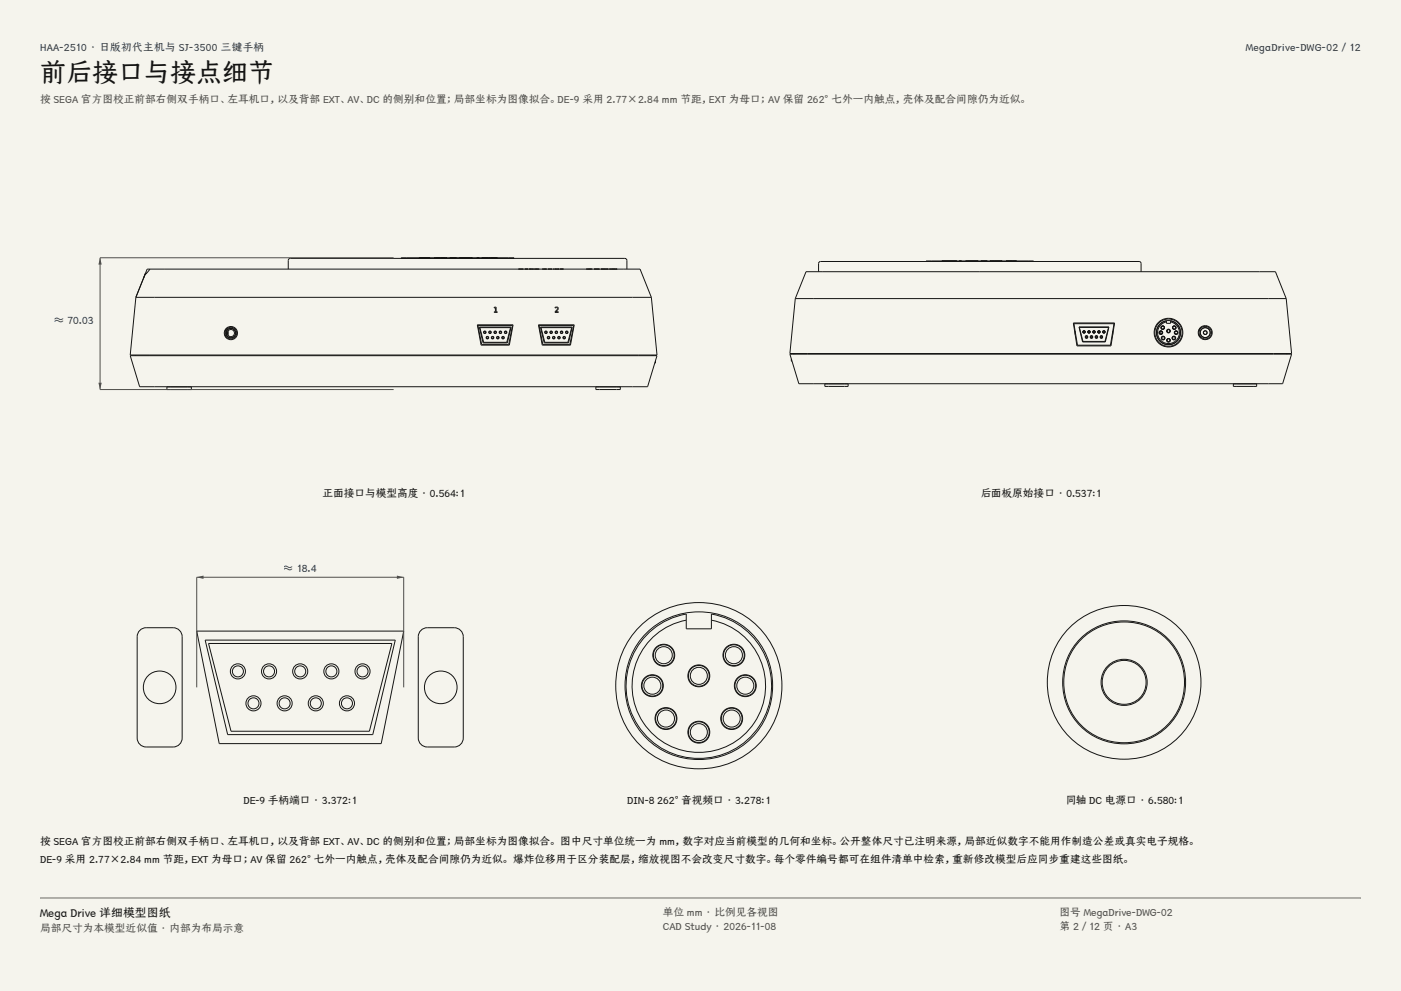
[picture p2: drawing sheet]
<svg xmlns="http://www.w3.org/2000/svg" width="420mm" height="297mm" viewBox="0 0 420 297" stroke-linecap="round" stroke-linejoin="round" font-family="sans-serif">
<g fill="#f5f4ed">
<path d="M0 0h420v297h-420z"/>
<path d="M12 12h396v275h-396z"/>
</g>
<g fill="none" stroke="#141413" stroke-width=".3">
<path d="M120.3 77.3l33.8 .1zM125.6 77.3h.1M125.7 77.3h.1M128.9 77.3h.1M130.1 77.3h3.9M130.1 77.3h.1M134 77.3h.1M134.8 77.3h.1M136.8 77.3h.1M137.7 77.3h.1M139.7 77.3h1.9M141.6 77.3h.1"/>
<path d="M142.9 77.3h.1M143.7 77.3h.1M144.4 77.3h.1M146.4 77.3h.1M147.1 77.3h.1M149.1 77.3h.1M40.7 89.1l-1.7 17.3h158l-1.7-17.3M40.7 89.1h154.6M43.6 82.1v.1M43.6 82.1l-2.9 7M44 81.8h-.3v.3M45 80.7l-1.4 1.5"/>
<path d="M45 80.7h146.9l3.4 8.4M45 80.7h-.9l-.5 1.4M67.5 98.9l.1 .2M67.7 98.5l.2 .2M67.8 99.6v.4M67.8 99.5v.6M67.9 98.4l.1 .2M68 99l.1 .1M68.2 98.8v.1M68.2 99.5v.6M68.3 99.2v1.2M86.4 80.7v-2.8l.6-.5h100.3l.5 .2 .1 .5v2.6"/>
<path d="M143.1 97.3h10.7l-1.1 6.1h-8.5zM143.3 97.6h10.3l-1.1 5.6h-8.1zM143.7 98h9.5l-1.1 4.8h-7.3zM143.9 98.2h9.2l-1.2 4.4h-6.9zM148.1 92.1l.6-.1v1.4h.4v.2h-.9v-.2h.3v-1.2l-.4 .1zM155.4 80.6h.1M155.6 80.6h.1M156.1 80.6h.1M156.3 80.6h.1M156.7 80.6h.1M156.9 80.6h.1M157.3 80.6h.1"/>
<path d="M158.3 80.6h.1M158.6 80.6h1.4M158.6 80.6h.1M160 80.6h.1M160.2 80.6h.1M160.4 80.6h.1M160.6 80.6h.1M161.3 80.6h.1M161.4 80.6h.1M161.4 97.3h10.7l-1.1 6.1h-8.4zM161.6 97.6h10.4l-1.2 5.6h-8.1zM161.6 80.6h.1"/>
<path d="M162 98h9.6l-1.2 4.8h-7.3zM162.2 98.2h9.2l-1.1 4.4h-7zM162.6 80.6h.1M163 80.6h.9M163.9 80.6h.1M164.3 80.6h.1M164.5 80.6h.1M164.7 80.6h.4M165.1 80.6h.1M165.3 80.6h.1M165.5 80.6h.1M165.8 80.6h.1"/>
<path d="M166 80.6h.1M166.2 80.6h.1M166.4 92.1a.6 .6 0 0 1 .9 .2 .6 .6 0 0 1-.4 .8l-.3 .3h.8v.2h-1l.6-.8a.4 .4 0 0 0 0-.6 .4 .4 0 0 0-.6 .1zM166.8 80.6h.1M167.1 80.6h.1M167.7 80.6h.1M167.9 80.6h.1M168.9 80.6h.1M175.8 80.6h.1M175.8 80.6h1.7M177.5 80.6h.1M178.1 80.6h.1"/>
<path d="M179.7 80.6h.1M180.1 80.6h2.3M180.1 80.6h.1M182.4 80.6h.1M182.7 80.6h.1M183 80.6h.1M183.3 80.6h.1M184.4 80.6h.1M184.7 80.6h.1M185 80.6h.1M39 106.6h158l-2.9 9.3h-152.2zM40.6 106.4v.2"/>
<path d="M50 116h7.4v.7h-7.4zM67.6 100.5l-.1 .3M67.6 100.6l-.1 .2M67.9 100.9l-.2 .2M68 101.1l-.1 .2M68.1 100.6l-.1 .1M68.2 100.8v.1M178.6 116h7.4v.7h-7.4zM195.4 106.4v.2M195.8 106.4v.2M196.5 108.1v.7h-.2M196.5 106.4v.2"/>
<circle cx="69.2" cy="99.8" r="1.75"/>
<circle cx="69.2" cy="99.8" r="1.47"/>
<circle cx="69.2" cy="99.8" r="1.39"/>
<circle cx="69.2" cy="99.8" r="1.07"/>
<circle cx="69.2" cy="99.8" r="1.97"/>
<circle cx="145.3" cy="99.6" r=".38"/>
<circle cx="145.3" cy="99.6" r=".28"/>
<circle cx="146.9" cy="99.6" r=".38"/>
<circle cx="146.9" cy="99.6" r=".28"/>
<circle cx="148.5" cy="99.6" r=".38"/>
<circle cx="148.5" cy="99.6" r=".28"/>
<circle cx="150" cy="99.6" r=".38"/>
<circle cx="150" cy="99.6" r=".28"/>
<circle cx="151.6" cy="99.6" r=".38"/>
<circle cx="151.6" cy="99.6" r=".28"/>
<circle cx="163.7" cy="99.6" r=".38"/>
<circle cx="163.7" cy="99.6" r=".28"/>
<circle cx="165.2" cy="99.6" r=".38"/>
<circle cx="165.2" cy="99.6" r=".28"/>
<circle cx="166.8" cy="99.6" r=".38"/>
<circle cx="166.8" cy="99.6" r=".28"/>
<circle cx="168.3" cy="99.6" r=".38"/>
<circle cx="168.3" cy="99.6" r=".28"/>
<circle cx="169.9" cy="99.6" r=".38"/>
<circle cx="169.9" cy="99.6" r=".28"/>
<circle cx="146.1" cy="101.2" r=".38"/>
<circle cx="146.1" cy="101.2" r=".28"/>
<circle cx="147.7" cy="101.2" r=".38"/>
<circle cx="147.7" cy="101.2" r=".28"/>
<circle cx="149.2" cy="101.2" r=".38"/>
<circle cx="149.2" cy="101.2" r=".28"/>
<circle cx="150.8" cy="101.2" r=".38"/>
<circle cx="150.8" cy="101.2" r=".28"/>
<circle cx="164.4" cy="101.2" r=".38"/>
<circle cx="164.4" cy="101.2" r=".28"/>
<circle cx="166" cy="101.2" r=".38"/>
<circle cx="166" cy="101.2" r=".28"/>
<circle cx="167.6" cy="101.2" r=".38"/>
<circle cx="167.6" cy="101.2" r=".28"/>
<circle cx="169.1" cy="101.2" r=".38"/>
<circle cx="169.1" cy="101.2" r=".28"/>
</g>
<path d="M118 77.3h-88v39.4h88" fill="none" stroke="#504e49" stroke-width=".3"/>
<g fill="#504e49">
<path d="M30 77.3l.5 2h-1z"/>
<path d="M29.5 114.7h1l-.5 2z"/>
</g>
<g fill="none" stroke="#141413" stroke-width=".3">
<path d="M277.6 78.2l32.3 .2zM282.4 78.2h4.4M282.4 78.2h.1M286.8 78.2h.1M287.5 78.2h.8M287.5 78.2h.1M288.3 78.2h.1M289.5 78.2h.2M289.5 78.2h.1M289.7 78.2h.1M293 78.4h.1M293.2 78.2h-3.5"/>
<path d="M293.2 78.2h.1M294.1 78.2h1.9M294.1 78.2h.1M294.4 78.4h.1M296 78.2h.1M296.8 78.2h.3M296.8 78.2h.1M297.1 78.2h3.3M297.1 78.2h.1M300.4 78.2h.1M301.6 78.2h3.2M301.6 78.2h.1"/>
<path d="M302.8 78.2h.1M303.5 78.2h.1M304.8 78.2h.1M238.4 89.5l-1.6 16.5h150.4l-1.6-16.5M238.4 89.5h147.2M238.4 89.5l3.2-8.1h140.8l3.2 8.1M245.4 81.4v-2.4l.2-.5 .4-.1h95.5l.6 .4v2.6M321.8 96.8h12.3l-1 6.9h-10.2zM321.9 97.4h.1M321.9 97h12.1l-1.1 6.5h-9.9zM322.3 99.3v.9M323.5 98h8.9l-1 4.5h-6.9z"/>
<path d="M323.6 98.1h8.7l-1 4.2h-6.7zM333.6 99.3v.9M334 97.4h-.1M334 97.4h.1M347.6 97.3l1.3-.9 .8-.2v.7h1.2v-.7a3.6 3.6 0 0 1 2.7 4.7 3.6 3.6 0 0 1-5.2 1.9 3.6 3.6 0 0 1-.8-5.5zM348 96.1v.2M348 96.9v.1M348 99.2h.1M348 99.3v.8M349.7 96.5a3.3 3.3 0 0 0-2.1 5 3.3 3.3 0 0 0 5.4 0 3.3 3.3 0 0 0-2.1-5M351.2 95.5v.2M351.2 96.2h.1"/>
<path d="M359.3 99.1l.1 .3M359.4 98.8l.2 .2M359.4 100l-.1 .3M359.5 98.7l.1 .2M359.6 98.5l.2 .1M359.7 98.3l.2 .2M359.8 99.4v.1M359.8 99.9v.1M360 99h.1M360.1 98.8h.1M382.9 82.8v.1M236.8 106.1h150.4l-2.7 8.9h-145z"/>
<path d="M237.2 107.6v.6h.2M237.2 106v.1M237.9 106v.1M238.3 106v.1M247.3 115.1h7v.7h-7zM348 100.2h.1M348 102.4v.1M348 103.1v.2M351.2 103.1v.1M351.2 103.7v.2M359.6 100.4l-.2 .2M359.6 100.5l-.1 .2"/>
<path d="M359.8 100.7l-.2 .2M359.9 100.9l-.2 .2M360 100.4h.1M360.1 100.6h.1M369.7 115.1h7v.7h-7zM385.7 106v.1M42.1 188.7l1.7-.6h8.1a2.7 2.7 0 0 1 2.7 2.7v30.4a2.7 2.7 0 0 1-2.7 2.7h-8.1a2.7 2.7 0 0 1-2.7-2.7v-30.4a2.69 2.69 0 0 1 1-2.1zM59 189.1h62l-6.7 33.8h-48.6zM61.5 191.8h57l-6.7 28.4h-43.6zM62.5 192.8h55l-6.8 26.4h-41.4zM126 189.1a2.69 2.69 0 0 1 2.1-1h8.1a2.7 2.7 0 0 1 2.7 2.7v30.4a2.7 2.7 0 0 1-2.7 2.7h-8.1a2.7 2.7 0 0 1-2.7-2.7v-30.4z"/>
<circle cx="325" cy="99.5" r=".36"/>
<circle cx="325" cy="99.5" r=".35"/>
<circle cx="325" cy="99.5" r=".28"/>
<circle cx="326.5" cy="99.5" r=".36"/>
<circle cx="326.5" cy="99.5" r=".35"/>
<circle cx="326.5" cy="99.5" r=".28"/>
<circle cx="328" cy="99.5" r=".36"/>
<circle cx="328" cy="99.5" r=".35"/>
<circle cx="328" cy="99.5" r=".28"/>
<circle cx="329.4" cy="99.5" r=".36"/>
<circle cx="329.4" cy="99.5" r=".35"/>
<circle cx="329.4" cy="99.5" r=".28"/>
<circle cx="330.9" cy="99.5" r=".36"/>
<circle cx="330.9" cy="99.5" r=".35"/>
<circle cx="330.9" cy="99.5" r=".28"/>
<circle cx="348" cy="99.7" r=".54"/>
<circle cx="348" cy="99.7" r=".51"/>
<circle cx="348" cy="99.7" r=".42"/>
<circle cx="348.6" cy="98.2" r=".54"/>
<circle cx="348.6" cy="98.2" r=".51"/>
<circle cx="348.6" cy="98.2" r=".42"/>
<circle cx="350.3" cy="99.7" r="4.1"/>
<circle cx="350.3" cy="99.7" r="3.6"/>
<circle cx="350.3" cy="99.2" r=".54"/>
<circle cx="350.3" cy="99.2" r=".51"/>
<circle cx="350.3" cy="99.2" r=".42"/>
<circle cx="350.3" cy="99.7" r="4.3"/>
<circle cx="352" cy="98.2" r=".54"/>
<circle cx="352" cy="98.2" r=".51"/>
<circle cx="352" cy="98.2" r=".42"/>
<circle cx="352.6" cy="99.7" r=".54"/>
<circle cx="352.6" cy="99.7" r=".51"/>
<circle cx="352.6" cy="99.7" r=".42"/>
<circle cx="361.3" cy="99.7" r="1.89"/>
<circle cx="361.3" cy="99.7" r="1.51"/>
<circle cx="361.3" cy="99.7" r="1.48"/>
<circle cx="361.3" cy="99.7" r=".57"/>
<circle cx="361.3" cy="99.7" r=".54"/>
<circle cx="361.3" cy="99.7" r="2.09"/>
<circle cx="325.7" cy="101" r=".36"/>
<circle cx="325.7" cy="101" r=".35"/>
<circle cx="325.7" cy="101" r=".28"/>
<circle cx="327.2" cy="101" r=".36"/>
<circle cx="327.2" cy="101" r=".35"/>
<circle cx="327.2" cy="101" r=".28"/>
<circle cx="328.7" cy="101" r=".36"/>
<circle cx="328.7" cy="101" r=".35"/>
<circle cx="328.7" cy="101" r=".28"/>
<circle cx="330.2" cy="101" r=".36"/>
<circle cx="330.2" cy="101" r=".35"/>
<circle cx="330.2" cy="101" r=".28"/>
<circle cx="348.7" cy="101.3" r=".54"/>
<circle cx="348.7" cy="101.3" r=".51"/>
<circle cx="348.7" cy="101.3" r=".42"/>
<circle cx="350.3" cy="102" r=".54"/>
<circle cx="350.3" cy="102" r=".51"/>
<circle cx="350.3" cy="102" r=".42"/>
<circle cx="351.9" cy="101.3" r=".54"/>
<circle cx="351.9" cy="101.3" r=".51"/>
<circle cx="351.9" cy="101.3" r=".42"/>
<circle cx="47.8" cy="206" r="4.9"/>
<circle cx="71.3" cy="201.2" r="2.27"/>
<circle cx="71.3" cy="201.2" r="1.66"/>
<circle cx="76" cy="210.8" r="2.27"/>
<circle cx="76" cy="210.8" r="1.66"/>
<circle cx="80.7" cy="201.2" r="2.27"/>
<circle cx="80.7" cy="201.2" r="1.66"/>
<circle cx="85.3" cy="210.8" r="2.27"/>
<circle cx="85.3" cy="210.8" r="1.66"/>
<circle cx="90" cy="201.2" r="2.27"/>
<circle cx="90" cy="201.2" r="1.66"/>
<circle cx="94.7" cy="210.8" r="2.27"/>
<circle cx="94.7" cy="210.8" r="1.66"/>
<circle cx="99.3" cy="201.2" r="2.27"/>
<circle cx="99.3" cy="201.2" r="1.66"/>
<circle cx="104" cy="210.8" r="2.27"/>
<circle cx="104" cy="210.8" r="1.66"/>
<circle cx="108.7" cy="201.2" r="2.27"/>
<circle cx="108.7" cy="201.2" r="1.66"/>
<circle cx="132.1" cy="206" r="4.9"/>
</g>
<path d="M59 206v-33h62v33" fill="none" stroke="#504e49" stroke-width=".3"/>
<g fill="#504e49">
<path d="M59 173l2-.5v1z"/>
<path d="M119 172.5l2 .5-2 .5z"/>
</g>
<g fill="none" stroke="#141413" stroke-width=".3">
<path d="M191.8 187.8a25 25 0 0 1 31.7-3.1 25 25 0 0 1 9 30.6 25 25 0 0 1-35.4 11.9 25 25 0 0 1-7.8-36.5zM193.1 190.4a22.2 22.2 0 0 1 33.4 .9 22.2 22.2 0 0 1-5.3 33 22.2 22.2 0 0 1-31.9-9.7 22.7 22.7 0 0 1 3.8-24.2zM193.6 190.5a21.5 21.5 0 0 1 12.1-6.5v4.5h7.6v-4.5a21.8 21.8 0 0 1 16.5 29.4 21.8 21.8 0 0 1-32 10.6 21.8 21.8 0 0 1-4.2-33.5zM205.7 185.9a20 20 0 0 0-12.8 30.7 20 20 0 0 0 33.2 0 20 20 0 0 0-12.8-30.7M320.6 188.1a23.1 23.1 0 0 1 34.6 2.2 23.1 23.1 0 0 1-6.5 34 23.1 23.1 0 0 1-33-10.7 23.6 23.6 0 0 1 4.9-25.5z"/>
<circle cx="199" cy="196.4" r="3.1"/>
<circle cx="199" cy="196.4" r="3.3"/>
<circle cx="199" cy="196.4" r="2.57"/>
<circle cx="220" cy="196.4" r="3.1"/>
<circle cx="220" cy="196.4" r="3.3"/>
<circle cx="220" cy="196.4" r="2.57"/>
<circle cx="195.6" cy="205.5" r="3.1"/>
<circle cx="195.6" cy="205.5" r="3.3"/>
<circle cx="195.6" cy="205.5" r="2.57"/>
<circle cx="199.6" cy="215.4" r="3.1"/>
<circle cx="199.6" cy="215.4" r="3.3"/>
<circle cx="199.6" cy="215.4" r="2.57"/>
<circle cx="209.5" cy="202.6" r="3.1"/>
<circle cx="209.5" cy="219.4" r="3.1"/>
<circle cx="209.5" cy="202.6" r="3.3"/>
<circle cx="209.5" cy="219.4" r="3.3"/>
<circle cx="209.5" cy="219.4" r="2.57"/>
<circle cx="209.5" cy="202.6" r="2.57"/>
<circle cx="219.3" cy="215.4" r="3.1"/>
<circle cx="219.3" cy="215.4" r="3.3"/>
<circle cx="219.3" cy="215.4" r="2.57"/>
<circle cx="223.4" cy="205.5" r="3.1"/>
<circle cx="223.4" cy="205.5" r="3.3"/>
<circle cx="223.4" cy="205.5" r="2.57"/>
<circle cx="336.9" cy="204.5" r="18.5"/>
<circle cx="336.9" cy="204.5" r="18.2"/>
<circle cx="337" cy="204.5" r="6.9"/>
<circle cx="337" cy="204.5" r="6.6"/>
</g>
<path d="M12 269.3h396zM12 269h396v.3h-396z" fill-rule="evenodd" fill="#504e49"/>
<text font-size="7.8" fill="#141413" x="12" y="24.7">前后接口与接点细节</text>
<text font-size="3.5" fill="#141413" x="12" y="274.9">Mega Drive 详细模型图纸</text>
<g font-size="3.2" fill="#1b365d">
<text x="12" y="15.3">HAA-2510 · 日版初代主机与 SJ-3500 三键手柄</text>
<text x="373.5" y="15.3">MegaDrive-DWG-02 / 12</text>
<text x="16.2" y="97">≈ 70.03</text>
<text x="85.1" y="171.4">≈ 18.4</text>
</g>
<g font-size="3.2" fill="#504e49">
<text x="12" y="30.9">按 SEGA 官方图校正前部右侧双手柄口、左耳机口，以及背部 EXT、AV、DC 的侧别和位置；局部坐标为图像拟合。DE-9 采用 2.77×2.84 mm 节距，EXT 为母口；AV 保留 262° 七外一内触点，壳体及配合间隙仍为近似。</text>
<text x="198.7" y="274.5">单位 mm · 比例见各视图</text>
<text x="317.6" y="274.5">图号 MegaDrive-DWG-02</text>
<text x="12" y="279.3">局部尺寸为本模型近似值 · 内部为布局示意</text>
<text x="198.7" y="278.8">CAD Study · 2026-11-08</text>
<text x="317.6" y="278.8">第 2 / 12 页 · A3</text>
</g>
<g font-size="3.2" fill="#141413">
<text x="96.7" y="149">正面接口与模型高度 · 0.564:1</text>
<text x="293.9" y="149">后面板原始接口 · 0.537:1</text>
<text x="73" y="241">DE-9 手柄端口 · 3.372:1</text>
<text x="188.1" y="241">DIN-8</text>
<text x="197.1" y="241">262° 音视频口 · 3.278:1</text>
<text x="319.3" y="241">同轴 DC 电源口 · 6.580:1</text>
<text x="12" y="253.3">按 SEGA 官方图校正前部右侧双手柄口、左耳机口，以及背部 EXT、AV、DC 的侧别和位置；局部坐标为图像拟合。 图中尺寸单位统一为 mm，数字对应当前模型的几何和坐标。公开整体尺寸已注明来源，局部近似数字不能用作制造公差或真实电子规格。</text>
<text x="12" y="258.6">DE-9 采用 2.77×2.84 mm 节距，EXT 为母口；AV 保留 262° 七外一内触点，壳体及配合间隙仍为近似。 爆炸位移用于区分装配层，缩放视图不会改变尺寸数字。每个零件编号都可在组件清单中检索，重新修改模型后应同步重建这些图纸。</text>
</g>
</svg>
